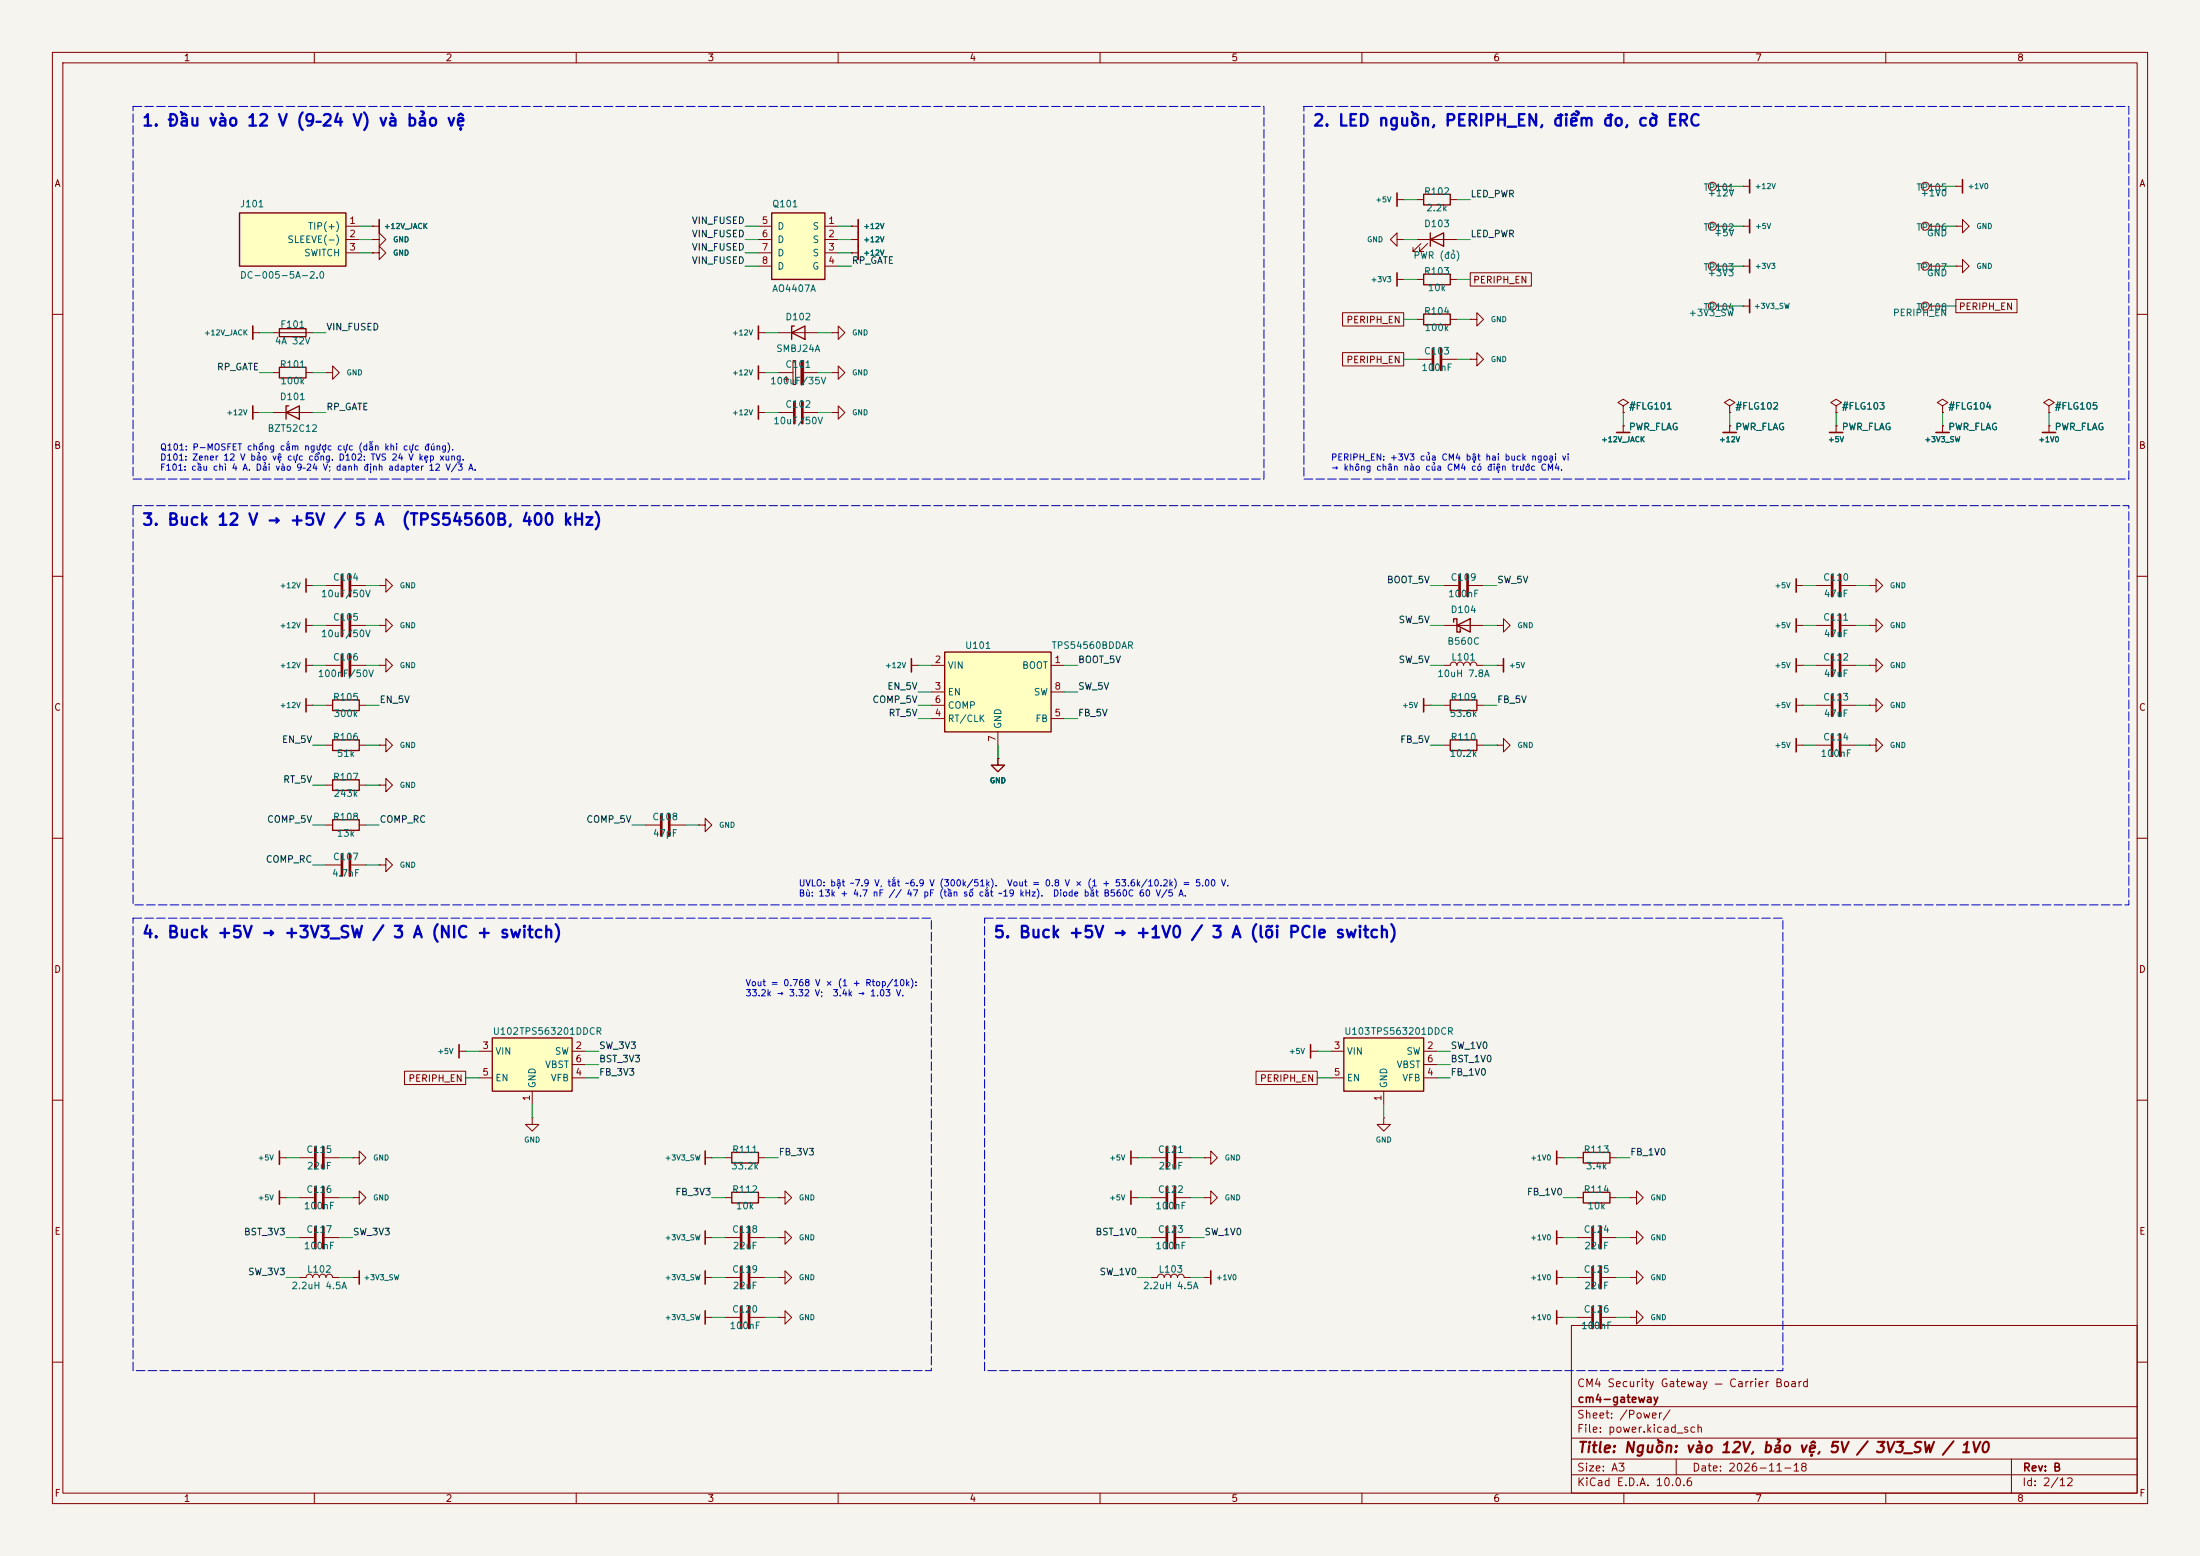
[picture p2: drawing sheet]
<svg xmlns="http://www.w3.org/2000/svg" width="420mm" height="297mm" viewBox="0 0 420 297" stroke-linecap="round" stroke-linejoin="round" font-family="sans-serif">
<path d="M0 0h420v297h-420z" fill="#f5f4ef" stroke="#f5f4ef" stroke-width=".19"/>
<g fill="none" stroke="#840000" stroke-width=".19">
<path d="M10 10h400v277h-400zM12 12h396v273h-396zM60 10v2M110 10v2M160 10v2M210 10v2M260 10v2M310 10v2M360 10v2M270.5 38.1h1.3M276.9 38.1h1.2M327.7 35.6h2.5"/>
<path d="M332.7 35.6h.1M332.7 35.6h1.3M368.3 35.6h2.5M373.4 35.6h.1M373.4 35.6h1.2M368.3 43.2h2.5M368.3 50.8h2.5M373.4 50.8h1.2v-1.3l1.3 1.3-1.3 1.3v-1.3M373.4 50.8h.1M373.4 43.2h1.2v-1.3l1.3 1.3-1.3 1.3v-1.3M373.4 43.2h.1M10 60h2"/>
<path d="M370.8 77.5l1.1-.7-1.1-.6-1 .6 1 .7v1.2M370.8 78.7h.1M391.2 77.5l1-.7-1-.6-1.1 .6 1.1 .7v1.2M391.2 78.7h.1M408 60h2M391.2 81.3h.1M391.2 81.3v1.3M10 110h2M408 110h2M10 160h2M408 160h2M10 210h2"/>
<path d="M250.2 200.7h1.3M251.5 200.7h.1M408 210h2M53.3 228.6h1.3M53.3 221h1.3M54.6 228.6h.1M54.6 221h.1M57.1 228.6h2.8M62 228.6h2.8M67.3 228.6h1.3v-1.3l1.2 1.3-1.2 1.3v-1.3M67.3 228.6h.1M67.3 221h1.3v-1.3l1.2 1.3-1.2 1.2v-1.2"/>
<path d="M67.3 221h.1M134.6 251.5h1.3M135.9 251.5h.1M138.4 251.5h2.8M143.3 251.5h2.7M148.6 251.5h1.3v-1.3l1.2 1.3-1.2 1.2v-1.2M148.6 251.5h.1M300 253h108v32h-108zM10 260h2M300 278.5h108M300 274.5h108M300 268.5h108"/>
<path d="M320 278.5v3M384 278.5v6.5M408 260h2M60 285v2M110 285v2M160 285v2M210 285v2M260 285v2M300 281.5h108M310 285v2M360 285v2"/>
<circle cx="326.9" cy="35.6" r=".76"/>
<circle cx="367.5" cy="35.6" r=".76"/>
<circle cx="367.5" cy="50.8" r=".76"/>
<circle cx="367.5" cy="43.2" r=".76"/>
</g>
<path d="M334 34.3v2.5M374.6 34.3v2.5M389.9 82.6h2.5M250.2 199.4v2.5M53.3 219.7v2.5M53.3 227.3v2.6M134.6 250.2v2.5" fill="none" stroke="#840000" stroke-width=".3"/>
<path d="M271.8 37.1h5.1v2h-5.1z" fill="none" stroke="#840000" stroke-width=".25"/>
<path d="M60.2 226.6v4M61.7 226.6v4M141.5 249.4v4.1M143 249.4v4.1" fill="none" stroke="#840000" stroke-width=".51"/>
<path d="M94 198.1h15.2v10.2h-15.2z" fill="#ffffc2"/>
<path d="M94 198.1h15.2v10.2h-15.2z" fill="none" stroke="#840000" stroke-width=".25"/>
<g fill="none" stroke="#840000" stroke-width=".19">
<path d="M87.6 200.7h1.3M88.9 200.7h.1M91.4 200.7h2.6M91.4 205.7h2.6M101.6 208.3v2.5M109.2 200.7h2.6M109.2 205.7h2.6M109.2 203.2h2.6M57.1 221h2.8M57.1 236.2h2.8M62 221h2.8M62 236.2h2.8"/>
<path d="M57.1 243.8h1.3a.64 .64 0 0 1 .7-.6 .64 .64 0 0 1 .6 .6 .64 .64 0 0 1 .6-.6 .64 .64 0 0 1 .7 .6 .64 .64 0 0 1 .6-.6 .64 .64 0 0 1 .6 .6 .64 .64 0 0 1 .7-.6 .64 .64 0 0 1 .6 .6h1.3M67.3 243.8h.1M67.3 243.8h1.3"/>
</g>
<path d="M87.6 199.4v2.5M68.6 242.6v2.5" fill="none" stroke="#840000" stroke-width=".3"/>
<path d="M60.2 218.9v4.1M61.7 218.9v4.1M60.2 234.2v4.1M61.7 234.2v4.1" fill="none" stroke="#840000" stroke-width=".51"/>
<path d="M147.3 40.6h10.2v12.7h-10.2z" fill="#ffffc2"/>
<g fill="none" stroke="#840000" stroke-width=".25">
<path d="M147.3 40.6h10.2v12.7h-10.2zM53.3 62.7h5.1v1.6h-5.1zM53.3 70.1h5.1v2h-5.1zM54.6 78.7l2.5-1.2v2.5zM55.1 77.5h-.5v2.5M151.1 63.5l2.6-1.3v2.6zM151.6 62.2h-.5v2.6M277.5 118.7v-.6h.6v2.6h.7v-.7M278.1 119.4l2.6-1.3v2.6zM63.5 133.6h5.1v2h-5.1zM63.5 141.2h5.1v2.1h-5.1zM63.5 148.8h5.1v2.1h-5.1z"/>
<path d="M63.5 156.5h5.1v2h-5.1zM139.7 220h5.1v2h-5.1zM302.3 220h5v2h-5zM139.7 227.6h5.1v2h-5.1zM302.3 227.6h5v2h-5z"/>
</g>
<g fill="none" stroke="#840000" stroke-width=".19">
<path d="M266.7 38.1h1.3M268 38.1h.1M71.1 48.3h1.3v-1.3l1.3 1.3-1.3 1.2v-1.2M71.1 48.3h.1M71.1 45.7h1.3v-1.2l1.3 1.2-1.3 1.3v-1.3M71.1 45.7h.1M71.1 43.2h.1M71.1 43.2h1.3M144.8 43.2h2.5M144.8 45.7h2.5M144.8 48.3h2.5M144.8 50.8h2.5"/>
<path d="M157.5 43.2h2.5M157.5 45.7h2.5M157.5 48.3h2.5M157.5 50.8h2.5M162.6 45.7h.1M162.6 43.2h.1M162.6 48.3h.1M162.6 43.2h1.2M162.6 45.7h1.2M162.6 48.3h1.2M327.7 43.2h2.5M327.7 50.8h2.5"/>
<path d="M327.7 58.4h2.5M332.7 50.8h.1M332.7 43.2h.1M332.7 58.4h.1M332.7 43.2h1.3M332.7 50.8h1.3M332.7 58.4h1.3M368.3 58.4h2.5M48.3 63.5h1.2M48.3 78.7h1.2M49.5 63.5h.1M49.5 78.7h.1"/>
<path d="M52.1 63.5h7.6M52.1 71.1h1.2M52.1 78.7h7.6M58.4 71.1h1.3M62.2 71.1h1.3v-1.2l1.3 1.2-1.3 1.3v-1.3M62.2 71.1h.1M144.8 63.5h1.2M144.8 71.1h1.2M144.8 78.7h1.2M146 63.5h.1M146 71.1h.1M146 78.7h.1"/>
<path d="M148.6 63.5h7.6M148.6 71.1h2.8M148.6 78.7h2.8M149.6 72.4h1M150.1 71.9v1M151.4 68.8h.5v4.6h-.5zM153.4 71.1h2.8M153.4 78.7h2.8M158.7 63.5h1.3v-1.3l1.3 1.3-1.3 1.3v-1.3M158.7 63.5h.1M158.7 78.7h1.3v-1.2l1.3 1.2-1.3 1.3v-1.3M158.7 78.7h.1"/>
<path d="M158.7 71.1h1.3v-1.2l1.3 1.2-1.3 1.3v-1.3M158.7 71.1h.1M270.5 68.6h2.8M275.3 68.6h2.8M309.9 77.5l1-.7-1-.6-1 .6 1 .7v1.2M309.9 78.7h.1M330.2 77.5l1-.7-1-.6-1 .6 1 .7v1.2M330.2 78.7h.1M350.5 77.5l1-.7-1-.6-1 .6 1 .7v1.2M350.5 78.7h.1M309.9 81.3h.1M309.9 81.3v1.3"/>
<path d="M330.2 81.3h.1M330.2 81.3v1.3M350.5 81.3h.1M350.5 81.3v1.3M370.8 81.3h.1M370.8 81.3v1.3M58.4 119.4h1.3M58.4 111.8h1.3M59.7 119.4h.1M59.7 111.8h.1M62.2 119.4h2.8M62.2 111.8h2.8"/>
<path d="M67.1 119.4h2.7M67.1 111.8h2.7M72.4 111.8h1.3v-1.3l1.2 1.3-1.2 1.2v-1.2M72.4 111.8h.1M72.4 119.4h1.3v-1.3l1.2 1.3-1.2 1.3v-1.3M72.4 119.4h.1M275.6 119.4h7.6M275.6 111.8h2.8M280.4 111.8h2.8M285.7 119.4h1.3v-1.3l1.3 1.3-1.3 1.3v-1.3M285.7 119.4h.1M342.9 119.4h1.3"/>
<path d="M342.9 111.8h1.3M344.2 111.8h.1M344.2 119.4h.1M346.7 119.4h2.8M346.7 111.8h2.8M351.5 119.4h2.8M351.5 111.8h2.8M58.4 127h1.3M58.4 134.6h1.3M59.7 134.6h.1M59.7 127h.1M62.2 127h2.8"/>
<path d="M62.2 134.6h1.3M67.1 127h2.7M68.6 134.6h1.2M72.4 127h1.3v-1.3l1.2 1.3-1.2 1.3v-1.3M72.4 127h.1M174 127h1.3M175.3 127h.1M62.2 142.2h1.3M62.2 149.9h1.3M62.2 157.5h1.3M68.6 142.2h1.2M68.6 149.9h1.2"/>
<path d="M68.6 157.5h1.2M72.4 149.9h1.3v-1.3l1.2 1.3-1.2 1.2v-1.2M72.4 149.9h.1M72.4 142.2h1.3v-1.2l1.2 1.2-1.2 1.3v-1.3M72.4 142.2h.1M123.2 157.5h2.8M128 157.5h2.8M133.3 157.5h1.3v-1.3l1.3 1.3-1.3 1.3v-1.3M133.3 157.5h.1M190.5 144.8v1.3h1.3l-1.3 1.2-1.3-1.2h1.3M190.5 144.8h.1M62.2 165.1h2.8"/>
<path d="M67.1 165.1h2.7M72.4 165.1h1.3v-1.3l1.2 1.3-1.2 1.3v-1.3M72.4 165.1h.1M101.6 213.4v1.2h1.3l-1.3 1.3-1.3-1.3h1.3M101.6 213.4h.1M134.6 236.2h1.3M134.6 221h1.3M135.9 236.2h.1M135.9 221h.1M138.4 228.6h1.3M138.4 236.2h2.8M138.4 221h1.3"/>
<path d="M143.3 236.2h2.7M144.8 228.6h1.2M144.8 221h1.2M148.6 236.2h1.3v-1.3l1.2 1.3-1.2 1.3v-1.3M148.6 236.2h.1M148.6 228.6h1.3v-1.3l1.2 1.3-1.2 1.3v-1.3M148.6 228.6h.1M301 228.6h1.3M301 236.2h2.8M301 221h1.3M305.8 236.2h2.8M307.3 228.6h1.3"/>
<path d="M307.3 221h1.3M311.1 228.6h1.3v-1.3l1.3 1.3-1.3 1.3v-1.3M311.1 228.6h.1M311.1 236.2h1.3v-1.3l1.3 1.3-1.3 1.3v-1.3M311.1 236.2h.1M134.6 243.8h1.3M135.9 243.8h.1M138.4 243.8h2.8M143.3 243.8h2.7M148.6 243.8h1.3v-1.2l1.2 1.2-1.2 1.3v-1.3M148.6 243.8h.1"/>
<circle cx="326.9" cy="50.8" r=".76"/>
<circle cx="326.9" cy="58.4" r=".76"/>
<circle cx="326.9" cy="43.2" r=".76"/>
<circle cx="367.5" cy="58.4" r=".76"/>
</g>
<g fill="none" stroke="#840000" stroke-width=".51">
<path d="M151.6 76.7v4.1M153.2 76.7v4.1M273.6 66.5v4.1M275.1 66.5v4.1M65.3 109.7v4.1M65.3 117.3v4.1M66.8 109.7v4.1M66.8 117.3v4.1M278.6 109.7v4.1M280.2 109.7v4.1M349.8 109.7v4.1M349.8 117.3v4.1"/>
<path d="M351.3 109.7v4.1M351.3 117.3v4.1M65.3 125v4M66.8 125v4M126.2 155.4v4.1M127.8 155.4v4.1M65.3 163.1v4M66.8 163.1v4M141.5 234.2v4.1M143 234.2v4.1M304 234.2v4.1M305.6 234.2v4.1"/>
<path d="M141.5 241.8v4.1M143 241.8v4.1"/>
</g>
<g fill="none" stroke="#840000" stroke-width=".3">
<path d="M266.7 36.8v2.6M72.4 41.9v2.6M163.8 41.9v7.6M334 41.9v2.6M334 49.5v2.6M334 57.2v2.5M48.3 62.2v2.6M48.3 77.5v2.5M144.8 62.2v2.6M144.8 69.9v2.5M144.8 77.5v2.5M308.6 82.6h2.5"/>
<path d="M328.9 82.6h2.6M349.2 82.6h2.6M369.6 82.6h2.5M58.4 110.5v2.5M58.4 118.1v2.6M342.9 110.5v2.5M342.9 118.1v2.6M58.4 125.7v2.6M58.4 133.4v2.5M174 125.7v2.6M134.6 219.7v2.5M134.6 234.9v2.6"/>
<path d="M134.6 242.6v2.5"/>
</g>
<path d="M152.9 68.8h.5v4.6h-.5z" fill="#840000" stroke="#840000" stroke-width=".19"/>
<path d="M45.7 40.6h20.3v10.2h-20.3z" fill="#ffffc2"/>
<path d="M45.7 40.6h20.3v10.2h-20.3z" fill="none" stroke="#840000" stroke-width=".25"/>
<path d="M66 43.2h2.6M66 45.7h2.6M66 48.3h2.6M280.7 68.6h1.2v-1.3l1.3 1.3-1.3 1.3v-1.3M280.7 68.6h.1M264.2 213.4v1.2h1.2l-1.2 1.3-1.3-1.3h1.3M264.2 213.4h.1M297.2 236.2h1.2M298.4 236.2h.1M301 251.5h2.8M305.8 251.5h2.8" fill="none" stroke="#840000" stroke-width=".19"/>
<path d="M304 249.4v4.1M305.6 249.4v4.1" fill="none" stroke="#840000" stroke-width=".51"/>
<path d="M297.2 234.9v2.6" fill="none" stroke="#840000" stroke-width=".3"/>
<path d="M180.3 124.5h20.4v15.2h-20.4z" fill="#ffffc2"/>
<path d="M271.8 59.9h5.1v2.1h-5.1zM271.8 52.3h5.1v2.1h-5.1zM273 45.7l2.6-1.2v2.5zM273 44.5v2.5M180.3 124.5h20.4v15.2h-20.4zM276.9 133.6h5v2h-5zM276.9 141.2h5v2.1h-5z" fill="none" stroke="#840000" stroke-width=".25"/>
<g fill="none" stroke="#840000" stroke-width=".19">
<path d="M266.7 45.7v-1.2l-1.3 1.2 1.3 1.3v-1.3h1.3M266.7 53.3h1.3M268 53.3h.1M268 45.7h.1M270.5 53.3h1.3M270.5 45.7h7.6M271.3 46.5l-1.6 1.5h.8h-.8v-.8M272.5 46.5l-1.5 1.5h.8h-.8v-.8M276.9 53.3h1.2M270.5 61h1.3M276.9 61h1.2M280.7 61h1.2v-1.3l1.3 1.3-1.3 1.2v-1.2"/>
<path d="M280.7 61h.1M356.9 111.8h1.2v-1.3l1.3 1.3-1.3 1.2v-1.2M356.9 111.8h.1M356.9 119.4h1.2v-1.3l1.3 1.3-1.3 1.3v-1.3M356.9 119.4h.1M177.8 127h2.5M177.8 132.1h2.5M177.8 137.2h2.5M177.8 134.6h2.5M190.5 139.7v2.5M200.7 127h2.5M200.7 132.1h2.5"/>
<path d="M200.7 137.2h2.5M271.8 134.6h1.2M273 134.6h.1M275.6 127h1.3a.64 .64 0 0 1 .6-.6 .64 .64 0 0 1 .6 .6 .64 .64 0 0 1 .7-.6 .64 .64 0 0 1 .6 .6 .64 .64 0 0 1 .6-.6 .64 .64 0 0 1 .7 .6 .64 .64 0 0 1 .6-.6 .64 .64 0 0 1 .6 .6h1.3M275.6 134.6h1.3M281.9 134.6h1.3M285.7 127h.1M285.7 127h1.3M342.9 127h1.3M342.9 134.6h1.3M344.2 134.6h.1M344.2 127h.1"/>
<path d="M346.7 127h2.8M346.7 134.6h2.8M351.5 127h2.8M351.5 134.6h2.8M356.9 134.6h1.2v-1.2l1.3 1.2-1.3 1.3v-1.3M356.9 134.6h.1M356.9 127h1.2v-1.3l1.3 1.3-1.3 1.3v-1.3M356.9 127h.1M275.6 142.2h1.3M281.9 142.2h1.3M285.7 142.2h1.3v-1.2l1.3 1.2-1.3 1.3v-1.3M285.7 142.2h.1"/>
<path d="M342.9 142.2h1.3M344.2 142.2h.1M346.7 142.2h2.8M351.5 142.2h2.8M356.9 142.2h1.2v-1.2l1.3 1.2-1.3 1.3v-1.3M356.9 142.2h.1M229.9 221h1.2v-1.3l1.3 1.3-1.3 1.2v-1.2M229.9 221h.1M297.2 221h1.2M298.4 221h.1M311.1 243.8h1.3v-1.2l1.3 1.2-1.3 1.3v-1.3M311.1 243.8h.1"/>
<path d="M311.1 251.5h1.3v-1.3l1.3 1.3-1.3 1.2v-1.2M311.1 251.5h.1"/>
</g>
<path d="M266.7 52.1v2.5M271.8 133.4v2.5M287 125.7v2.6M342.9 125.7v2.6M342.9 133.4v2.5M342.9 141v2.5M297.2 219.7v2.5" fill="none" stroke="#840000" stroke-width=".3"/>
<path d="M349.8 125v4M349.8 132.6v4.1M351.3 125v4M351.3 132.6v4.1M349.8 140.2v4.1M351.3 140.2v4.1" fill="none" stroke="#840000" stroke-width=".51"/>
<path d="M256.5 198.1h15.3v10.2h-15.3z" fill="#ffffc2"/>
<path d="M256.5 198.1h15.3v10.2h-15.3z" fill="none" stroke="#840000" stroke-width=".25"/>
<g fill="none" stroke="#840000" stroke-width=".19">
<path d="M71.1 45.7h.1M71.1 43.2h.1M71.1 48.3h.1M162.6 45.7h.1M162.6 43.2h.1M162.6 48.3h.1M256.3 59.7h11.7v2.5h-11.7zM280.7 52.1h11.6v2.5h-11.6zM373.4 57.1h11.7v2.6h-11.7zM256.3 67.3h11.7v2.6h-11.7zM309.9 78.7h.1M330.2 78.7h.1"/>
<path d="M350.5 78.7h.1M370.8 78.7h.1M391.2 78.7h.1M309.9 81.3h.1M330.2 81.3h.1M350.5 81.3h.1M370.8 81.3h.1M391.2 81.3h.1M190.5 144.8h.1M77.2 204.5h11.7v2.5h-11.7zM239.8 204.5h11.7v2.5h-11.7zM254 200.7h2.5"/>
<path d="M254 205.7h2.5M264.2 208.3v2.5M271.8 200.7h2.5M271.8 205.7h2.5M271.8 203.2h2.5M215.9 228.6h1.3M215.9 221h1.3M217.2 228.6h.1M217.2 221h.1M219.7 228.6h2.8M219.7 221h2.8M219.7 236.2h2.8"/>
<path d="M224.5 228.6h2.8M224.5 221h2.8M224.5 236.2h2.8M229.9 228.6h1.2v-1.3l1.3 1.3-1.3 1.3v-1.3M229.9 228.6h.1M219.7 243.8h1.3a.64 .64 0 0 1 .6-.6 .64 .64 0 0 1 .6 .6 .64 .64 0 0 1 .7-.6 .64 .64 0 0 1 .6 .6 .64 .64 0 0 1 .7-.6 .64 .64 0 0 1 .6 .6 .64 .64 0 0 1 .6-.6 .64 .64 0 0 1 .7 .6h1.2M229.9 243.8h.1M229.9 243.8h1.2M297.2 243.8h1.2M297.2 251.5h1.2M298.4 243.8h.1M298.4 251.5h.1"/>
<path d="M301 243.8h2.8M305.8 243.8h2.8"/>
</g>
<path d="M215.9 219.7v2.5M215.9 227.3v2.6M231.1 242.6v2.5M297.2 242.6v2.5M297.2 250.2v2.5" fill="none" stroke="#840000" stroke-width=".3"/>
<path d="M222.8 218.9v4.1M224.3 218.9v4.1M222.8 226.6v4M222.8 234.2v4.1M224.3 226.6v4M224.3 234.2v4.1M304 241.8v4.1M305.6 241.8v4.1" fill="none" stroke="#840000" stroke-width=".51"/>
<g fill="none" stroke="#009600" stroke-width=".19">
<path d="M268 38.1h2.5M278.1 38.1h2.6M330.2 35.6h2.5M370.8 35.6h2.6M68.6 43.2h2.5M68.6 45.7h2.5M68.6 48.3h2.5M142.2 50.8h2.6M142.2 43.2h2.6M142.2 45.7h2.6M142.2 48.3h2.6M160 50.8h2.6"/>
<path d="M160 43.2h2.6M160 45.7h2.6M160 48.3h2.6M268 45.7h2.5M268 53.3h2.5M278.1 45.7h2.6M278.1 53.3h2.6M330.2 50.8h2.5M330.2 43.2h2.5M330.2 58.4h2.5M370.8 50.8h2.6M370.8 43.2h2.6"/>
<path d="M370.8 58.4h2.6M49.5 71.1h2.6M49.5 78.7h2.6M49.5 63.5h2.6M59.7 71.1h2.5M59.7 78.7h2.5M59.7 63.5h2.5M146 71.1h2.6M146 78.7h2.6M146 63.5h2.6M156.2 71.1h2.5M156.2 78.7h2.5"/>
<path d="M156.2 63.5h2.5M268 68.6h2.5M268 61h2.5M278.1 68.6h2.6M278.1 61h2.6M309.9 78.7v2.6M330.2 78.7v2.6M350.5 78.7v2.6M370.8 78.7v2.6M391.2 78.7v2.6M59.7 119.4h2.5M59.7 111.8h2.5"/>
<path d="M69.8 119.4h2.6M69.8 111.8h2.6M273 119.4h2.6M273 111.8h2.6M283.2 119.4h2.5M283.2 111.8h2.5M344.2 119.4h2.5M344.2 111.8h2.5M354.3 119.4h2.6M354.3 111.8h2.6M59.7 127h2.5M59.7 134.6h2.5"/>
<path d="M69.8 127h2.6M69.8 134.6h2.6M175.3 127h2.5M175.3 134.6h2.5M175.3 137.2h2.5M175.3 132.1h2.5M203.2 127h2.5M203.2 137.2h2.5M203.2 132.1h2.5M273 127h2.6M273 134.6h2.6M283.2 127h2.5"/>
<path d="M283.2 134.6h2.5M344.2 127h2.5M344.2 134.6h2.5M354.3 127h2.6M354.3 134.6h2.6M59.7 157.5h2.5M59.7 149.9h2.5M59.7 142.2h2.5M69.8 157.5h2.6M69.8 149.9h2.6M69.8 142.2h2.6M120.6 157.5h2.6"/>
<path d="M130.8 157.5h2.5M190.5 142.2v2.6M273 142.2h2.6M283.2 142.2h2.5M344.2 142.2h2.5M354.3 142.2h2.6M59.7 165.1h2.5M69.8 165.1h2.6M88.9 205.7h2.5M88.9 200.7h2.5M101.6 210.8v2.6M111.8 205.7h2.5"/>
<path d="M111.8 200.7h2.5M111.8 203.2h2.5M251.5 205.7h2.5M251.5 200.7h2.5M264.2 210.8v2.6M274.3 205.7h2.6M274.3 200.7h2.6M274.3 203.2h2.6M54.6 228.6h2.5M54.6 236.2h2.5M54.6 221h2.5M64.8 228.6h2.5"/>
<path d="M64.8 236.2h2.5M64.8 221h2.5M135.9 228.6h2.5M135.9 236.2h2.5M135.9 221h2.5M146 228.6h2.6M146 236.2h2.6M146 221h2.6M217.2 228.6h2.5M217.2 236.2h2.5M217.2 221h2.5M227.3 228.6h2.6"/>
<path d="M227.3 236.2h2.6M227.3 221h2.6M298.4 228.6h2.6M298.4 236.2h2.6M298.4 221h2.6M308.6 228.6h2.5M308.6 236.2h2.5M308.6 221h2.5M54.6 243.8h2.5M64.8 243.8h2.5M135.9 243.8h2.5M135.9 251.5h2.5"/>
<path d="M146 243.8h2.6M146 251.5h2.6M217.2 243.8h2.5M227.3 243.8h2.6M298.4 243.8h2.6M298.4 251.5h2.6M308.6 243.8h2.5M308.6 251.5h2.5"/>
</g>
<path d="M25.4 20.3h215.9v71.1h-215.9zM248.9 20.3h157.5v71.1h-157.5zM25.4 96.5h381v76.2h-381zM25.4 175.3h152.4v86.3h-152.4zM188 175.3h152.4v86.3h-152.4z" fill="none" stroke="#0000c2" stroke-width=".19" stroke-dasharray="1.6 .6"/>
<g font-size="2.2" fill="#0000c2">
<text x="27" y="24.6">1. Đầu vào 12 V (9–24 V) và bảo vệ</text>
<text x="250.5" y="24.6">2. LED nguồn, PERIPH_EN, điểm đo, cờ ERC</text>
<text x="27" y="100.8">3. Buck 12 V → +5V / 5 A</text>
<text x="76.5" y="100.8">(TPS54560B, 400 kHz)</text>
<text x="27" y="179.6">4. Buck +5V → +3V3_SW / 3 A (NIC + switch)</text>
<text x="189.5" y="179.6">5. Buck +5V → +1V0 / 3 A (lõi PCIe switch)</text>
</g>
<text font-size="2" fill="#840000" x="301" y="277.8">Title: Nguồn: vào 12V, bảo vệ, 5V / 3V3_SW / 1V0</text>
<g font-size="1.5" fill="#840000">
<text x="300.9" y="265.1">CM4 Security Gateway — Carrier Board</text>
<text x="301" y="268.1">cm4-gateway</text>
<text x="300.9" y="273.8">File: power.kicad_sch</text>
<text x="300.9" y="271.1">Sheet: /Power/</text>
<text x="300.9" y="281.2">Size: A3</text>
<text x="322.9" y="281.2">Date: 2026-11-18</text>
<text x="386" y="281.2">Rev: B</text>
<text x="300.9" y="284">KiCad E.D.A. 10.0.6</text>
<text x="385.9" y="284">Id: 2/12</text>
</g>
<g font-size="1.3" fill="#840000">
<text x="35" y="12">1</text>
<text x="85" y="12">2</text>
<text x="135" y="12">3</text>
<text x="185" y="12">4</text>
<text x="235" y="12">5</text>
<text x="285" y="12">6</text>
<text x="335" y="12">7</text>
<text x="385" y="12">8</text>
<text x="10.3" y="36">A</text>
<text x="408.3" y="36">A</text>
<text x="281.1" y="54.4">PERIPH_EN</text>
<text x="373.8" y="59.5">PERIPH_EN</text>
<text x="256.9" y="62">PERIPH_EN</text>
<text x="256.9" y="69.6">PERIPH_EN</text>
<text x="10.2" y="86">B</text>
<text x="408.2" y="86">B</text>
<text x="10.2" y="136">C</text>
<text x="408.2" y="136">C</text>
<text x="10.2" y="186">D</text>
<text x="408.2" y="186">D</text>
<text x="77.9" y="206.8">PERIPH_EN</text>
<text x="240.4" y="206.8">PERIPH_EN</text>
<text x="10.3" y="236">E</text>
<text x="408.3" y="236">E</text>
<text x="10.3" y="286">F</text>
<text x="35" y="287">1</text>
<text x="85" y="287">2</text>
<text x="135" y="287">3</text>
<text x="185" y="287">4</text>
<text x="235" y="287">5</text>
<text x="285" y="287">6</text>
<text x="335" y="287">7</text>
<text x="385" y="287">8</text>
<text x="408.3" y="286">F</text>
</g>
<g font-size="1.3" fill="#006464">
<text x="45.7" y="39.9">J101</text>
<text x="147.3" y="39.9">Q101</text>
<text x="271.7" y="37.5">R102</text>
<text x="272.2" y="40.6">2.2k</text>
<text x="325.1" y="36.7">TP101</text>
<text x="325.9" y="37.8">+12V</text>
<text x="365.7" y="36.7">TP105</text>
<text x="366.5" y="37.8">+1V0</text>
<text x="54.8" y="46.7">SLEEVE(-)</text>
<text x="58.7" y="44.1">TIP(+)</text>
<text x="148.3" y="44.1">D</text>
<text x="148.3" y="46.7">D</text>
<text x="155" y="44.1">S</text>
<text x="155" y="46.7">S</text>
<text x="271.7" y="43.7">D103</text>
<text x="325.1" y="44.4">TP102</text>
<text x="327.1" y="45.4">+5V</text>
<text x="365.7" y="44.4">TP106</text>
<text x="367.7" y="45.4">GND</text>
<text x="45.7" y="53.5">DC-005-5A-2.0</text>
<text x="58" y="49.2">SWITCH</text>
<text x="148.3" y="49.2">D</text>
<text x="148.3" y="51.8">D</text>
<text x="155" y="51.8">G</text>
<text x="155" y="49.2">S</text>
<text x="269.7" y="49.7">PWR (đỏ)</text>
<text x="271.7" y="52.7">R103</text>
<text x="325.1" y="52">TP103</text>
<text x="325.9" y="53">+3V3</text>
<text x="365.7" y="52">TP107</text>
<text x="367.7" y="53">GND</text>
<text x="147.3" y="56">AO4407A</text>
<text x="272.5" y="55.9">10k</text>
<text x="325.1" y="59.6">TP104</text>
<text x="365.7" y="59.6">TP108</text>
<text x="53.4" y="62.9">F101</text>
<text x="149.8" y="61.4">D102</text>
<text x="271.7" y="60.3">R104</text>
<text x="271.9" y="63.5">100k</text>
<text x="322.3" y="60.7">+3V3_SW</text>
<text x="361.3" y="60.7">PERIPH_EN</text>
<text x="52.4" y="66">4A 32V</text>
<text x="53.3" y="70.5">R101</text>
<text x="148.1" y="67.5">SMBJ24A</text>
<text x="149.8" y="70.5">C101</text>
<text x="271.3" y="71.1">100nF</text>
<text x="271.7" y="68">C103</text>
<text x="53.3" y="76.7">D101</text>
<text x="53.4" y="73.7">100k</text>
<text x="146.9" y="73.7">100uF/35V</text>
<text x="51" y="82.7">BZT52C12</text>
<text x="147.5" y="81.3">10uF/50V</text>
<text x="149.8" y="78.1">C102</text>
<text x="310.9" y="78.5">#FLG101</text>
<text x="310.9" y="82.4">PWR_FLAG</text>
<text x="331.2" y="78.5">#FLG102</text>
<text x="331.2" y="82.4">PWR_FLAG</text>
<text x="351.5" y="78.5">#FLG103</text>
<text x="351.5" y="82.4">PWR_FLAG</text>
<text x="371.8" y="78.5">#FLG104</text>
<text x="371.8" y="82.4">PWR_FLAG</text>
<text x="392.1" y="78.5">#FLG105</text>
<text x="392.1" y="82.4">PWR_FLAG</text>
<text x="63.5" y="111.1">C104</text>
<text x="276.8" y="111.1">C109</text>
<text x="347.9" y="111.1">C110</text>
<text x="61.2" y="114.3">10uF/50V</text>
<text x="63.5" y="118.8">C105</text>
<text x="276.3" y="114.3">100nF</text>
<text x="276.8" y="117.3">D104</text>
<text x="347.9" y="118.8">C111</text>
<text x="348.1" y="114.3">47uF</text>
<text x="61.2" y="121.9">10uF/50V</text>
<text x="184.1" y="124.2">U101</text>
<text x="200.6" y="124.2">TPS54560BDDAR</text>
<text x="276.2" y="123.4">B560C</text>
<text x="348.1" y="121.9">47uF</text>
<text x="60.6" y="129.5">100nF/50V</text>
<text x="63.5" y="126.4">C106</text>
<text x="180.8" y="128">VIN</text>
<text x="195" y="128">BOOT</text>
<text x="274.3" y="129.5">10uH 7.8A</text>
<text x="276.9" y="126.4">L101</text>
<text x="347.9" y="126.4">C112</text>
<text x="348.1" y="129.5">47uF</text>
<text x="63.5" y="134">R105</text>
<text x="63.6" y="137.2">300k</text>
<text x="180.8" y="133">EN</text>
<text x="180.8" y="135.6">COMP</text>
<text x="197.3" y="133">SW</text>
<text x="276.6" y="137.2">53.6k</text>
<text x="276.8" y="134">R109</text>
<text x="347.9" y="134">C113</text>
<text x="348.1" y="137.2">47uF</text>
<text x="63.5" y="141.6">R106</text>
<text x="180.8" y="138.1">RT/CLK</text>
<text x="191.5" y="139.2" transform="rotate(-90 191.5 139.2)">GND</text>
<text x="197.6" y="138.1">FB</text>
<text x="276.8" y="141.6">R110</text>
<text x="347.9" y="141.6">C114</text>
<text x="63.5" y="149.2">R107</text>
<text x="64.2" y="144.8">51k</text>
<text x="276.6" y="144.8">10.2k</text>
<text x="347.5" y="144.8">100nF</text>
<text x="63.6" y="152.4">243k</text>
<text x="63.5" y="156.9">R108</text>
<text x="64.2" y="160">13k</text>
<text x="124.4" y="156.9">C108</text>
<text x="124.5" y="160">47pF</text>
<text x="63.3" y="167.6">4.7nF</text>
<text x="63.5" y="164.5">C107</text>
<text x="94" y="197.8">U102TPS563201DDCR</text>
<text x="256.5" y="197.8">U103TPS563201DDCR</text>
<text x="94.5" y="201.6">VIN</text>
<text x="105.8" y="201.6">SW</text>
<text x="257" y="201.6">VIN</text>
<text x="268.4" y="201.6">SW</text>
<text x="94.5" y="206.7">EN</text>
<text x="102.6" y="207.8" transform="rotate(-90 102.6 207.8)">GND</text>
<text x="103.9" y="204.2">VBST</text>
<text x="105" y="206.7">VFB</text>
<text x="257" y="206.7">EN</text>
<text x="265.1" y="207.8" transform="rotate(-90 265.1 207.8)">GND</text>
<text x="266.5" y="204.2">VBST</text>
<text x="267.6" y="206.7">VFB</text>
<text x="58.4" y="220.4">C115</text>
<text x="139.7" y="220.4">R111</text>
<text x="220.9" y="220.4">C121</text>
<text x="302.2" y="220.4">R113</text>
<text x="58.4" y="228">C116</text>
<text x="58.5" y="223.5">22uF</text>
<text x="139.5" y="223.5">33.2k</text>
<text x="139.7" y="228">R112</text>
<text x="220.9" y="228">C122</text>
<text x="221.1" y="223.5">22uF</text>
<text x="302.2" y="228">R114</text>
<text x="302.6" y="223.5">3.4k</text>
<text x="57.9" y="231.1">100nF</text>
<text x="140.4" y="231.1">10k</text>
<text x="220.5" y="231.1">100nF</text>
<text x="302.9" y="231.1">10k</text>
<text x="57.9" y="238.8">100nF</text>
<text x="58.4" y="235.6">C117</text>
<text x="139.7" y="235.6">C118</text>
<text x="139.8" y="238.8">22uF</text>
<text x="220.5" y="238.8">100nF</text>
<text x="220.9" y="235.6">C123</text>
<text x="302.2" y="235.6">C124</text>
<text x="302.3" y="238.8">22uF</text>
<text x="58.5" y="243.2">L102</text>
<text x="139.7" y="243.2">C119</text>
<text x="221.1" y="243.2">L103</text>
<text x="302.2" y="243.2">C125</text>
<text x="55.5" y="246.4">2.2uH 4.5A</text>
<text x="139.7" y="250.8">C120</text>
<text x="139.8" y="246.4">22uF</text>
<text x="218.1" y="246.4">2.2uH 4.5A</text>
<text x="302.2" y="250.8">C126</text>
<text x="302.3" y="246.4">22uF</text>
<text x="139.2" y="254">100nF</text>
<text x="301.7" y="254">100nF</text>
</g>
<g font-size="1.3" fill="#0f0f0f">
<text x="280.6" y="38">LED_PWR</text>
<text x="132" y="45.6">VIN_FUSED</text>
<text x="132" y="43.1">VIN_FUSED</text>
<text x="280.6" y="45.6">LED_PWR</text>
<text x="132" y="48.1">VIN_FUSED</text>
<text x="132" y="50.7">VIN_FUSED</text>
<text x="162.5" y="50.7">RP_GATE</text>
<text x="62.2" y="63.4">VIN_FUSED</text>
<text x="41.3" y="71">RP_GATE</text>
<text x="62.2" y="78.6">RP_GATE</text>
<text x="264.7" y="111.6">BOOT_5V</text>
<text x="285.7" y="111.6">SW_5V</text>
<text x="266.9" y="119.3">SW_5V</text>
<text x="169.3" y="132">EN_5V</text>
<text x="205.7" y="126.9">BOOT_5V</text>
<text x="205.7" y="132">SW_5V</text>
<text x="266.9" y="126.9">SW_5V</text>
<text x="72.4" y="134.5">EN_5V</text>
<text x="166.4" y="134.5">COMP_5V</text>
<text x="169.5" y="137">RT_5V</text>
<text x="205.7" y="137">FB_5V</text>
<text x="285.7" y="134.5">FB_5V</text>
<text x="53.7" y="142.1">EN_5V</text>
<text x="267.2" y="142.1">FB_5V</text>
<text x="54" y="149.7">RT_5V</text>
<text x="50.9" y="157.4">COMP_5V</text>
<text x="72.4" y="157.4">COMP_RC</text>
<text x="111.8" y="157.4">COMP_5V</text>
<text x="50.6" y="165">COMP_RC</text>
<text x="114.3" y="203.1">BST_3V3</text>
<text x="114.3" y="200.5">SW_3V3</text>
<text x="276.8" y="200.5">SW_1V0</text>
<text x="276.8" y="203.1">BST_1V0</text>
<text x="114.3" y="205.6">FB_3V3</text>
<text x="276.8" y="205.6">FB_1V0</text>
<text x="148.6" y="220.9">FB_3V3</text>
<text x="311.1" y="220.9">FB_1V0</text>
<text x="128.8" y="228.5">FB_3V3</text>
<text x="291.4" y="228.5">FB_1V0</text>
<text x="46.5" y="236.1">BST_3V3</text>
<text x="67.3" y="236.1">SW_3V3</text>
<text x="209" y="236.1">BST_1V0</text>
<text x="229.8" y="236.1">SW_1V0</text>
<text x="47.2" y="243.7">SW_3V3</text>
<text x="209.8" y="243.7">SW_1V0</text>
</g>
<g font-size="1.3" fill="#a90000">
<text x="66.6" y="43">1</text>
<text x="66.6" y="45.6">2</text>
<text x="145.3" y="43">5</text>
<text x="145.3" y="45.6">6</text>
<text x="158" y="43">1</text>
<text x="158" y="45.6">2</text>
<text x="66.6" y="48.1">3</text>
<text x="145.3" y="48.1">7</text>
<text x="145.3" y="50.7">8</text>
<text x="158" y="48.1">3</text>
<text x="158" y="50.7">4</text>
<text x="178.3" y="126.9">2</text>
<text x="178.3" y="131.9">3</text>
<text x="201.2" y="126.9">1</text>
<text x="201.2" y="131.9">8</text>
<text x="178.3" y="137">4</text>
<text x="178.3" y="134.5">6</text>
<text x="201.2" y="137">5</text>
<text x="190.4" y="141.7" transform="rotate(-90 190.4 141.7)">7</text>
<text x="92" y="200.5">3</text>
<text x="109.8" y="200.5">2</text>
<text x="109.8" y="203.1">6</text>
<text x="254.5" y="200.5">3</text>
<text x="272.3" y="200.5">2</text>
<text x="272.3" y="203.1">6</text>
<text x="92" y="205.6">5</text>
<text x="109.8" y="205.6">4</text>
<text x="254.5" y="205.6">5</text>
<text x="272.3" y="205.6">4</text>
<text x="101.5" y="210.3" transform="rotate(-90 101.5 210.3)">1</text>
<text x="264" y="210.3" transform="rotate(-90 264 210.3)">1</text>
</g>
<g font-size="1.2" fill="#0000c2">
<text x="30.5" y="86.3">Q101: P-MOSFET chống cắm ngược cực (dẫn khi cực đúng).</text>
<text x="30.5" y="88.2">D101: Zener 12 V bảo vệ cực cổng. D102: TVS 24 V kẹp xung.</text>
<text x="254" y="88.2">PERIPH_EN: +3V3 của CM4 bật hai buck ngoại vi</text>
<text x="30.5" y="90.1">F101: cầu chì 4 A. Dải vào 9–24 V; danh định adapter 12 V/3 A.</text>
<text x="254" y="90.1">→ không chân nào của CM4 có điện trước CM4.</text>
<text x="152.4" y="169.5">UVLO: bật ~7.9 V, tắt ~6.9 V (300k/51k).</text>
<text x="152.4" y="171.4">Bù: 13k + 4.7 nF // 47 pF (tần số cắt ~19 kHz).</text>
<text x="192.2" y="169.5">Vout = 0.8 V × (1 + 53.6k/10.2k) = 5.00 V.</text>
<text x="200.9" y="171.4">Diode bắt B560C 60 V/5 A.</text>
<text x="142.2" y="188.5">Vout = 0.768 V × (1 + Rtop/10k):</text>
<text x="142.2" y="190.5">33.2k → 3.32 V;</text>
<text x="158.8" y="190.5">3.4k → 1.03 V.</text>
</g>
<g font-size="1" fill="#006464">
<text x="262.5" y="38.9">+5V</text>
<text x="334.9" y="36.3">+12V</text>
<text x="375.6" y="36.3">+1V0</text>
<text x="73.2" y="43.9">+12V_JACK</text>
<text x="75" y="46.5">GND</text>
<text x="164.7" y="46.5">+12V</text>
<text x="164.7" y="43.9">+12V</text>
<text x="260.9" y="46.5">GND</text>
<text x="335" y="43.9">+5V</text>
<text x="377.2" y="43.9">GND</text>
<text x="75" y="49">GND</text>
<text x="164.7" y="49">+12V</text>
<text x="334.9" y="51.6">+3V3</text>
<text x="377.2" y="51.6">GND</text>
<text x="261.6" y="54.1">+3V3</text>
<text x="334.8" y="59.2">+3V3_SW</text>
<text x="38.9" y="64.3">+12V_JACK</text>
<text x="139.7" y="64.3">+12V</text>
<text x="162.6" y="64.3">GND</text>
<text x="284.5" y="61.7">GND</text>
<text x="66.1" y="71.9">GND</text>
<text x="139.7" y="71.9">+12V</text>
<text x="162.6" y="71.9">GND</text>
<text x="284.5" y="69.3">GND</text>
<text x="43.2" y="79.5">+12V</text>
<text x="139.7" y="79.5">+12V</text>
<text x="162.6" y="79.5">GND</text>
<text x="305.6" y="84.6">+12V_JACK</text>
<text x="328.1" y="84.6">+12V</text>
<text x="348.9" y="84.6">+5V</text>
<text x="367.3" y="84.6">+3V3_SW</text>
<text x="389.1" y="84.6">+1V0</text>
<text x="53.3" y="112.5">+12V</text>
<text x="76.2" y="112.5">GND</text>
<text x="338.7" y="112.5">+5V</text>
<text x="360.7" y="112.5">GND</text>
<text x="53.3" y="120.1">+12V</text>
<text x="76.2" y="120.1">GND</text>
<text x="289.6" y="120.1">GND</text>
<text x="338.7" y="120.1">+5V</text>
<text x="360.7" y="120.1">GND</text>
<text x="53.3" y="127.8">+12V</text>
<text x="76.2" y="127.8">GND</text>
<text x="168.9" y="127.8">+12V</text>
<text x="288" y="127.8">+5V</text>
<text x="338.7" y="127.8">+5V</text>
<text x="360.7" y="127.8">GND</text>
<text x="53.3" y="135.4">+12V</text>
<text x="267.6" y="135.4">+5V</text>
<text x="338.7" y="135.4">+5V</text>
<text x="360.7" y="135.4">GND</text>
<text x="76.2" y="143">GND</text>
<text x="289.6" y="143">GND</text>
<text x="338.7" y="143">+5V</text>
<text x="360.7" y="143">GND</text>
<text x="188.9" y="149.7">GND</text>
<text x="76.2" y="150.6">GND</text>
<text x="137.2" y="158.2">GND</text>
<text x="76.2" y="165.9">GND</text>
<text x="83.4" y="201.4">+5V</text>
<text x="246" y="201.4">+5V</text>
<text x="49.1" y="221.7">+5V</text>
<text x="71.1" y="221.7">GND</text>
<text x="100" y="218.3">GND</text>
<text x="126.8" y="221.7">+3V3_SW</text>
<text x="211.7" y="221.7">+5V</text>
<text x="233.7" y="221.7">GND</text>
<text x="262.5" y="218.3">GND</text>
<text x="292.1" y="221.7">+1V0</text>
<text x="49.1" y="229.4">+5V</text>
<text x="71.1" y="229.4">GND</text>
<text x="152.4" y="229.4">GND</text>
<text x="211.7" y="229.4">+5V</text>
<text x="233.7" y="229.4">GND</text>
<text x="315" y="229.4">GND</text>
<text x="126.8" y="237">+3V3_SW</text>
<text x="152.4" y="237">GND</text>
<text x="292.1" y="237">+1V0</text>
<text x="315" y="237">GND</text>
<text x="69.3" y="244.6">+3V3_SW</text>
<text x="126.8" y="244.6">+3V3_SW</text>
<text x="152.4" y="244.6">GND</text>
<text x="232" y="244.6">+1V0</text>
<text x="292.1" y="244.6">+1V0</text>
<text x="315" y="244.6">GND</text>
<text x="126.8" y="252.2">+3V3_SW</text>
<text x="152.4" y="252.2">GND</text>
<text x="292.1" y="252.2">+1V0</text>
<text x="315" y="252.2">GND</text>
</g>
</svg>
